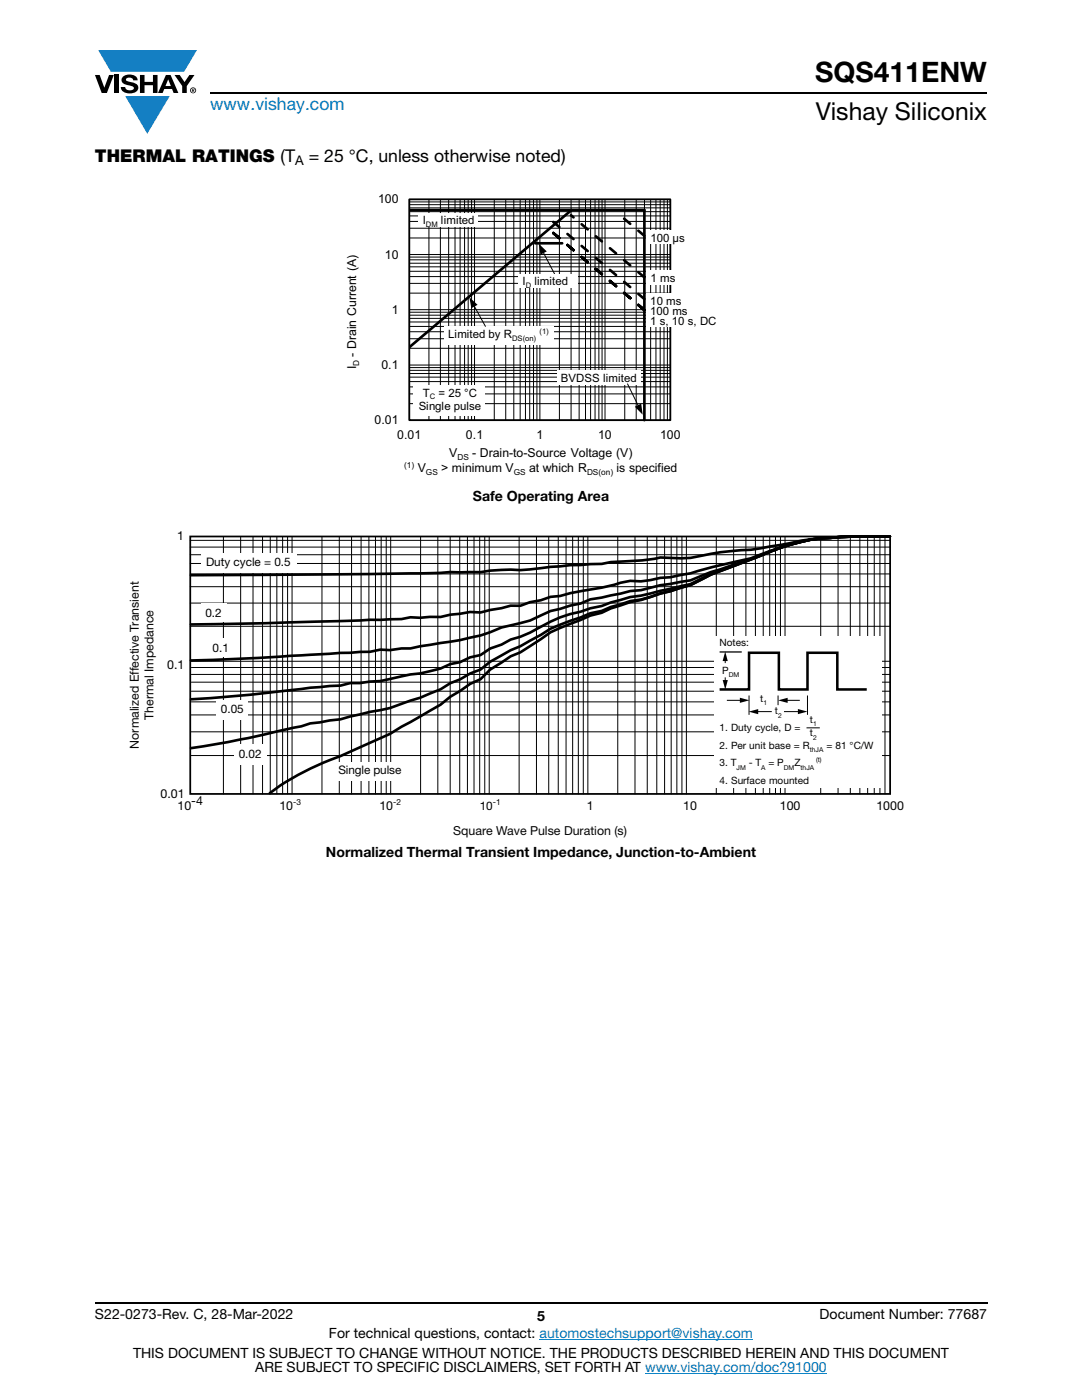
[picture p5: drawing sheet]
<svg xmlns="http://www.w3.org/2000/svg" width="216mm" height="279mm" viewBox="0 0 216 279" stroke-linecap="round" stroke-linejoin="round" font-family="sans-serif">
<g fill="#147fc3">
<path d="M19.6 10h19.7l-2.6 4.3h-1.1h-13.5z"/>
<path d="M25 19.2h8.9l-4.5 7.5z"/>
</g>
<g fill="#000">
<path d="M18.9 15h1l.9 2.5 1-2.5h.9l-1.4 3.6h-1zM22.9 15h.9v3.6h-.9zM24.6 15.3a2.1 2.1 0 0 1 2.8 .3l.1 .4h-.9a.79 .79 0 0 0-.7-.5 .79 .79 0 0 0-.8 .4l.3 .3 1 .2a1.08 1.08 0 0 1 1.2 1 1.08 1.08 0 0 1-1.1 1.2 1.73 1.73 0 0 1-2.4-1.2h.9a.96 .96 0 0 0 .8 .6 .96 .96 0 0 0 .9-.4 1.31 1.31 0 0 0-1.2-.6 1.03 1.03 0 0 1-1.1-.6 1.03 1.03 0 0 1 .2-1.1zM27.9 15h.9v1.3h1.7v-1.3h.9v3.6h-.9v-1.6h-1.7v1.6h-.9zM34.8 15h1.1l.9 1.4 1-1.4h1l-1.5 2.2v1.4h-.9v-1.4z"/>
<path d="M33.6 15.9l.5 1.3h-1.1zM33.1 15l-1.6 3.6h1l.3-.8h1.5l.3 .8h1l-1.6-3.6z"/>
<path d="M38.4 17.8h.2v.2h-.2zM38.3 17.7v.7h.1v-.3l.4 .3-.2-.3 .2-.2-.1-.2z"/>
<path d="M38.1 18a.46 .46 0 0 1 .9 0 .46 .46 0 0 1-.9 0zM37.9 18a.6 .6 0 0 0 1.2 0 .6 .6 0 0 0-1.2 0z"/>
</g>
<path d="M42 18.6h155M18.9 260h178.1" fill="none" stroke="#000" stroke-width=".36"/>
<path d="M107.7 267.3h42.6M128.7 274h36.3" fill="none" stroke="#007ec4" stroke-width=".2"/>
<g fill="none" stroke="#000" stroke-width=".2">
<path d="M81.7 39.8h52.1v44.1h-52.1zM85.6 39.8v44.1M87.9 39.8v44.1M89.5 39.8v44.1M90.8 39.8v44.1M91.8 39.8v44.1M92.7 39.8v44.1M93.4 39.8v44.1M94.1 39.8v44.1M94.7 39.8v44.1M98.6 39.8v44.1M100.9 39.8v44.1"/>
<path d="M102.5 39.8v44.1M103.8 39.8v44.1M104.8 39.8v44.1M105.7 39.8v44.1M106.5 39.8v44.1M107.1 39.8v44.1M107.7 39.8v44.1M111.6 39.8v44.1M114 39.8v44.1M115.6 39.8v44.1M116.8 39.8v44.1M117.8 39.8v44.1"/>
<path d="M118.7 39.8v44.1M119.5 39.8v44.1M120.1 39.8v44.1M120.7 39.8v44.1M124.7 39.8v44.1M126.9 39.8v44.1M128.6 39.8v44.1M129.8 39.8v44.1M130.9 39.8v44.1M131.7 39.8v44.1M132.5 39.8v44.1M133.2 39.8v44.1"/>
<path d="M81.7 58.5h52.1M81.7 56.6h52.1M81.7 55.2h52.1M81.7 54.1h52.1M81.7 53.3h52.1M81.7 52.5h52.1M81.7 51.9h52.1M81.7 51.3h52.1M81.7 47.5h52.1M81.7 45.5h52.1M81.7 44.2h52.1M81.7 43.1h52.1"/>
<path d="M81.7 42.2h52.1M81.7 41.5h52.1M81.7 40.8h52.1M81.7 40.3h52.1M81.7 50.8h52.1M81.7 78.6h52.1M81.7 77.2h52.1M81.7 76.2h52.1M81.7 75.3h52.1M81.7 74.5h52.1M81.7 73.9h52.1M81.7 73.4h52.1"/>
<path d="M81.7 69.5h52.1M81.7 67.6h52.1M81.7 66.2h52.1M81.7 65.1h52.1M81.7 64.3h52.1M81.7 63.5h52.1M81.7 62.9h52.1M81.7 62.3h52.1M81.7 72.9h52.1M81.7 61.8h52.1M81.7 80.6h52.1"/>
</g>
<path d="M81.7 39.8h52.1v44.1h-52.1z" fill="none" stroke="#000" stroke-width=".35"/>
<path d="M81.7 41.9h46.9v42M106.8 48.6h5.4M114 41.9l-32.3 27.4" fill="none" stroke="#000" stroke-width=".53"/>
<path d="M128.6 59.7l-18.2-15.4M128.6 55.4l-14.7-12.4M128.6 47.1l-5.6-4.7M128.6 61.9l-19.2-16.2" fill="none" stroke="#000" stroke-width=".53" stroke-dasharray="1.6 2.1"/>
<g fill="#fff">
<path d="M83.5 42.5h11.9v2.7h-11.9z"/>
<path d="M88.6 65.1h21.8v3.7h-21.8z"/>
<path d="M82.5 76.9h14.4v6.2h-14.4z"/>
<path d="M111.1 73.9h16.7v2.9h-16.7z"/>
<path d="M128.9 62.6h15.2v2.6h-15.2z"/>
<path d="M128.9 60.6h9.3v2.5h-9.3z"/>
<path d="M129 54h6.5v2.9h-6.5z"/>
<path d="M129 45.9h8.4v2.8h-8.4z"/>
</g>
<path d="M108.3 50.2l2.5 4.8M94.5 60.9l2.4 4.3M125.2 76.6l2.3 4.6" fill="none" stroke="#000" stroke-width=".2"/>
<path d="M107.5 48.6l1.6 1.6-1.2 .6zM93.7 59.3l1.6 1.5-1.2 .7zM126.7 81.2l1.2-.7 .3 2.3z" fill="#000"/>
<g fill="#fff">
<path d="M129 58.6h7.7v2.2h-7.7z"/>
<path d="M103.5 54.7h11.8v2.7h-11.8z"/>
</g>
<g fill="none" stroke="#000" stroke-width=".2">
<path d="M38 107.8h139.6M38 114.5h139.6M38 117.1h139.6M38 112.5h139.6M38 109.2h139.6M38 110.7h139.6M44.6 107.1v51.3M48 107.1v51.3M50.5 107.1v51.3M52.4 107.1v51.3M53.9 107.1v51.3M55.2 107.1v51.3"/>
<path d="M56.4 107.1v51.3M57.4 107.1v51.3M58.3 107.1v51.3M64.2 107.1v51.3M67.7 107.1v51.3M70.1 107.1v51.3M72.1 107.1v51.3M73.6 107.1v51.3M74.9 107.1v51.3M76.1 107.1v51.3M77.1 107.1v51.3M78 107.1v51.3"/>
<path d="M83.9 107.1v51.3M87.4 107.1v51.3M89.8 107.1v51.3M91.7 107.1v51.3M93.3 107.1v51.3M94.6 107.1v51.3M95.7 107.1v51.3M96.7 107.1v51.3M97.6 107.1v51.3M103.6 107.1v51.3M107 107.1v51.3M109.5 107.1v51.3"/>
<path d="M111.4 107.1v51.3M113 107.1v51.3M114.3 107.1v51.3M115.4 107.1v51.3M116.4 107.1v51.3M117.3 107.1v51.3M123.3 107.1v51.3M126.7 107.1v51.3M129.2 107.1v51.3M131.1 107.1v51.3M132.6 107.1v51.3M133.9 107.1v51.3"/>
<path d="M135.1 107.1v51.3M136.1 107.1v51.3M137 107.1v51.3M142.9 107.1v51.3M146.4 107.1v51.3M148.8 107.1v51.3M150.7 107.1v51.3M152.3 107.1v51.3M153.6 107.1v51.3M154.7 107.1v51.3M155.7 107.1v51.3M156.6 107.1v51.3"/>
<path d="M163.8 107.1v51.3M167.2 107.1v51.3M169.7 107.1v51.3M171.6 107.1v51.3M173.1 107.1v51.3M174.4 107.1v51.3M175.6 107.1v51.3M176.6 107.1v51.3M38 120.4h139.6M38 125h139.6M38.2 133.2h139.4M38.2 134.6h139.4"/>
<path d="M38.2 136.1h139.4M38.2 137.9h139.4M38.2 132h139.4M38 142.7h139.6M38 146.1h139.6M38 150.8h139.6M38.2 140.1h139.4"/>
</g>
<path d="M177.6 107.1a96.5 96.5 0 0 0-15.8 .6 75.7 75.7 0 0 0-13 4.4l-1 .3a66.4 66.4 0 0 0-10 4.4l-6 1.6-3.9 1.2-2.1 .4-3.9 1.1-1.8 .8-2.3 .5-6 2.3-2 .8-6 3.5-1.9 .8-4.1 2.3-1.9 1.5-2.1 .8-2 1.2-1.9 .7-2 1.3a54.4 54.4 0 0 1-7.8 2.9l-2.3 .8-4 .8-5.9 1.5-6 .8-1.8 .6-1.1 .2a256.4 256.4 0 0 1-20.9 4.1M177.6 107.1a96.5 96.5 0 0 0-15.8 .6 75.7 75.7 0 0 0-13 4.4l-1 .3a66.4 66.4 0 0 0-10 4.4l-6 1.7-3.9 1.2a36.5 36.5 0 0 0-7.8 2.6l-2.3 .6-8 3.3-6 4-1.9 .8-4.1 2.6-1.9 2-2.1 .9-4 2.5-1.9 1.6-6 3.5a81.3 81.3 0 0 1-10 5l-4 1.8a53.2 53.2 0 0 0-14.1 7.4M177.6 107.1h-7.9a71.9 71.9 0 0 0-13.9 1.6l-6 1-1.9 .1a58.4 58.4 0 0 0-10.1 1.5l-2 .1-4-.1a58 58 0 0 1-9.9 .9l-1.8 .3-6.3 .3-4 .3a35.2 35.2 0 0 1-7.9 .6l-4.1 .2-1.9 .3h-6.1l-6 .2-45.7 .4M177.6 107.1a98.4 98.4 0 0 0-15.8 .6 67.7 67.7 0 0 0-12 3.7l-7.7 1.8-4.3 1.2-4 .8-2 .1-3.9 .7a14.1 14.1 0 0 0-6 .9l-8.1 1.5-2 .5-2 .2-1.9 .7-2.1 .4-2 .7h-1.9l-6 1.3-2.1-.1-4 .6-1.9 .4h-2.1l-2 .2-1.9-.1-1.8 .4-12.2 .3-29.8 .7M177.6 107.1a99.4 99.4 0 0 0-15.8 .6 54.7 54.7 0 0 0-12 3.9l-7.9 2.6-4.1 1.6-6 1-3.9 1-2.1 .2-5.7 1.3-2.3 .3-1.9 .8-6.1 1.5-4 1.9-5.7 1.4-4.2 1.6a114.8 114.8 0 0 1-12.1 2.2l-1.9 .4h-1.8l-2.3 .3-1.9-.1-2.1 .5-5.9 .2-18.8 1.1-11 .4M177.6 107.1a97.9 97.9 0 0 0-15.8 .6 84.8 84.8 0 0 0-14 4.7l-4 1.4a28.8 28.8 0 0 0-6 2.8l-9.9 2.3-2.1 .3-3.9 1-1.8 .7-2.3 .5-1.9 .7a23.1 23.1 0 0 0-8 3l-2.1 1.2-2 .8-1.9 .5-1.8 1-2.3 .8-1.9 1.3-2.1 .5-2 1-1.9 .3a24 24 0 0 1-8 2.1l-6 1.3-2.1 .1-2 .3h-1.9l-2 .5-6 .4a306.7 306.7 0 0 1-23.8 2.4" fill="none" stroke="#000" stroke-width=".53"/>
<path d="M38 107.1h139.6v51.3h-139.6z" fill="none" stroke="#000" stroke-width=".35"/>
<g fill="#fff">
<path d="M40.2 110.4h19v3.8h-19z"/>
<path d="M66.6 152.1h14.6v3.6h-14.6z"/>
<path d="M40.1 120.5h5.1v3.6h-5.1z"/>
<path d="M43.3 139.7h6.2v3.8h-6.2z"/>
<path d="M41.5 127.5h5.1v3.6h-5.1z"/>
<path d="M46.7 148.5h6.4v4h-6.4z"/>
<path d="M142.5 126.9h33.4v30.3h-33.4z"/>
</g>
<path d="M144.7 131.6v.7M144.7 135.2v.9M145 139.8h3M149.5 138.8v3.9M155.3 138.8v1.9M156.8 139.8h2.8M161.1 138.8v3.9M150.9 142h3.1M156.4 142h3.2M160.9 145.3h2.7" fill="none" stroke="#000" stroke-width=".2"/>
<path d="M143.6 130.1h4.4" fill="none" stroke="#000" stroke-width=".25"/>
<path d="M144.2 135.7h1l-.5 1.9zM144.7 130l.5 1.9h-1zM155.3 139.8l1.9-.5v1zM147.6 139.2l1.9 .6-1.9 .5zM149.4 142l1.9-.5v1zM159.2 141.5l1.9 .5-1.9 .5z" fill="#000"/>
<path d="M143.6 137.6h5.9v-7.3h5.9v7.3h5.7v-7.3h6v7.3h5.8" fill="none" stroke="#000" stroke-width=".51"/>
<text font-size="5.6" x="162.7" y="16.4">SQS411ENW</text>
<text font-size="4.9" x="162.8" y="24">Vishay Siliconix</text>
<text font-size="3.5" fill="#007ec4" x="42" y="21.9">www.vishay.com</text>
<g font-size="3.5">
<text x="18.9" y="32.3">THERMAL RATINGS (T</text>
<text x="61.6" y="32.3">= 25 °C, unless otherwise noted)</text>
</g>
<g font-size="2.8">
<text x="94.3" y="99.9">Safe Operating Area</text>
<text x="65" y="171">Normalized Thermal Transient Impedance, Junction-to-Ambient</text>
<text x="18.9" y="263.3">S22-0273-Rev. C, 28-Mar-2022</text>
<text x="107.2" y="263.6">5</text>
<text x="163.6" y="263.3">Document Number: 77687</text>
<text x="65.6" y="267.1">For technical questions, contact: automostechsupport@vishay.com</text>
<text x="26.5" y="271">THIS DOCUMENT IS SUBJECT TO CHANGE WITHOUT NOTICE. THE PRODUCTS DESCRIBED HEREIN AND THIS DOCUMENT</text>
<text x="50.9" y="273.8">ARE SUBJECT TO SPECIFIC DISCLAIMERS, SET FORTH AT www.vishay.com/doc?91000</text>
</g>
<text font-size="2.6" x="58.9" y="33">A</text>
<g font-size="2.5">
<text x="75.4" y="40.6">100</text>
<text x="76.8" y="51.6">10</text>
<text x="78.2" y="62.6">1</text>
<text x="71.1" y="71.2" transform="rotate(-90 71.1 71.2)">- Drain Current (A)</text>
<text x="71.1" y="73.7" transform="rotate(-90 71.1 73.7)">I</text>
<text x="76.1" y="73.6">0.1</text>
<text x="74.7" y="84.6">0.01</text>
<text x="79.3" y="87.6">0.01</text>
<text x="93" y="87.6">0.1</text>
<text x="107" y="87.6">1</text>
<text x="119.4" y="87.6">10</text>
<text x="131.7" y="87.6">100</text>
<text x="83.4" y="94.1">V</text>
<text x="88" y="94.1">&gt; minimum V</text>
<text x="89.6" y="91.3">V</text>
<text x="94.2" y="91.3">- Drain-to-Source Voltage (V)</text>
<text x="105.6" y="94.1">at which R</text>
<text x="123" y="94.1">is specified</text>
<text x="35.4" y="107.7">1</text>
<text x="33.4" y="133.4">0.1</text>
<text x="32.1" y="159.2">0.01</text>
<text x="35.4" y="161.6">10</text>
<text x="38.2" y="160.6">-4</text>
<text x="55.7" y="161.6">10</text>
<text x="75.7" y="161.6">10</text>
<text x="117.1" y="161.6">1</text>
<text x="136.4" y="161.6">10</text>
<text x="155.6" y="161.6">100</text>
<text x="174.9" y="161.6">1000</text>
</g>
<g font-size="2.5" fill="#050504">
<text x="30.7" y="143.7" transform="rotate(-90 30.7 143.7)">Thermal Impedance</text>
<text x="27.7" y="149.4" transform="rotate(-90 27.7 149.4)">Normalized Effective Transient</text>
<text x="90.5" y="166.6">Square Wave Pulse Duration (s)</text>
</g>
<g font-size="2.3">
<text x="84.3" y="44.8">I</text>
<text x="88" y="44.8">limited</text>
<text x="129.8" y="48.2">100 μs</text>
<text x="104.3" y="57">I</text>
<text x="106.6" y="57">limited</text>
<text x="129.8" y="56.3">1 ms</text>
<text x="129.7" y="64.9">1 s, 10 s, DC</text>
<text x="129.7" y="62.9">100 ms</text>
<text x="129.8" y="60.8">10 ms</text>
<text x="89.4" y="67.4">Limited by R</text>
<text x="111.9" y="76.2">BVDSS limited</text>
<text x="83.5" y="81.8">Single pulse</text>
<text x="84.3" y="79.2">T</text>
<text x="87.5" y="79.2">= 25 °C</text>
<text x="41.1" y="112.9">Duty cycle = 0.5</text>
<text x="41" y="123">0.2</text>
<text x="42.4" y="130">0.1</text>
<text x="44.1" y="142.3">0.05</text>
<text x="47.6" y="151.3">0.02</text>
<text x="67.5" y="154.5">Single pul</text>
<text x="77.7" y="154.5">se</text>
<text x="95.7" y="161.7">10</text>
</g>
<g font-size="2">
<text x="143.6" y="128.9">Notes</text>
<text x="148.9" y="128.9">:</text>
<text x="144.1" y="134.5">P</text>
<text x="151.7" y="140">t</text>
<text x="154.6" y="142.6">t</text>
<text x="143.6" y="146">1. Duty cycle, D =</text>
<text x="143.6" y="149.5">2. Per unit bas</text>
<text x="156.7" y="149.5">e = R</text>
<text x="161.6" y="144.2">t</text>
<text x="161.6" y="147">t</text>
<text x="164.9" y="149.5">= 81 °C/W</text>
<text x="143.6" y="152.9">3. T</text>
<text x="149.4" y="152.9">- T</text>
<text x="153.3" y="152.9">= P</text>
<text x="158.5" y="152.9">Z</text>
<text x="143.6" y="156.4">4. Surface mounted</text>
</g>
<g font-size="1.7">
<text x="71.7" y="73.1" transform="rotate(-90 71.7 73.1)">D</text>
<text x="80.6" y="93.4">(1)</text>
<text x="85" y="94.7">GS</text>
<text x="91.3" y="91.9">DS</text>
<text x="102.5" y="94.7">GS</text>
<text x="117.1" y="94.7">DS(on)</text>
<text x="58.5" y="160.6">-3</text>
<text x="78.4" y="160.6">-2</text>
<text x="98.3" y="160.7">-1</text>
</g>
<g font-size="1.5">
<text x="85" y="45.3">DM</text>
<text x="104.9" y="57.5">D</text>
<text x="102.2" y="68">DS(on)</text>
<text x="107.6" y="66.7">(1)</text>
<text x="85.7" y="79.7">C</text>
</g>
<g font-size="1.3">
<text x="145.4" y="135.2">DM</text>
<text x="152.3" y="140.7">1</text>
<text x="155.3" y="143.3">2</text>
<text x="162.2" y="144.9">1</text>
<text x="162.2" y="147.6">2</text>
<text x="147" y="153.6">JM</text>
<text x="151.9" y="153.6">A</text>
<text x="156.4" y="153.6">DM</text>
<text x="159.7" y="153.6">thJA</text>
<text x="161.6" y="150.1">thJA</text>
<text x="162.8" y="152.1">(t)</text>
</g>
</svg>
